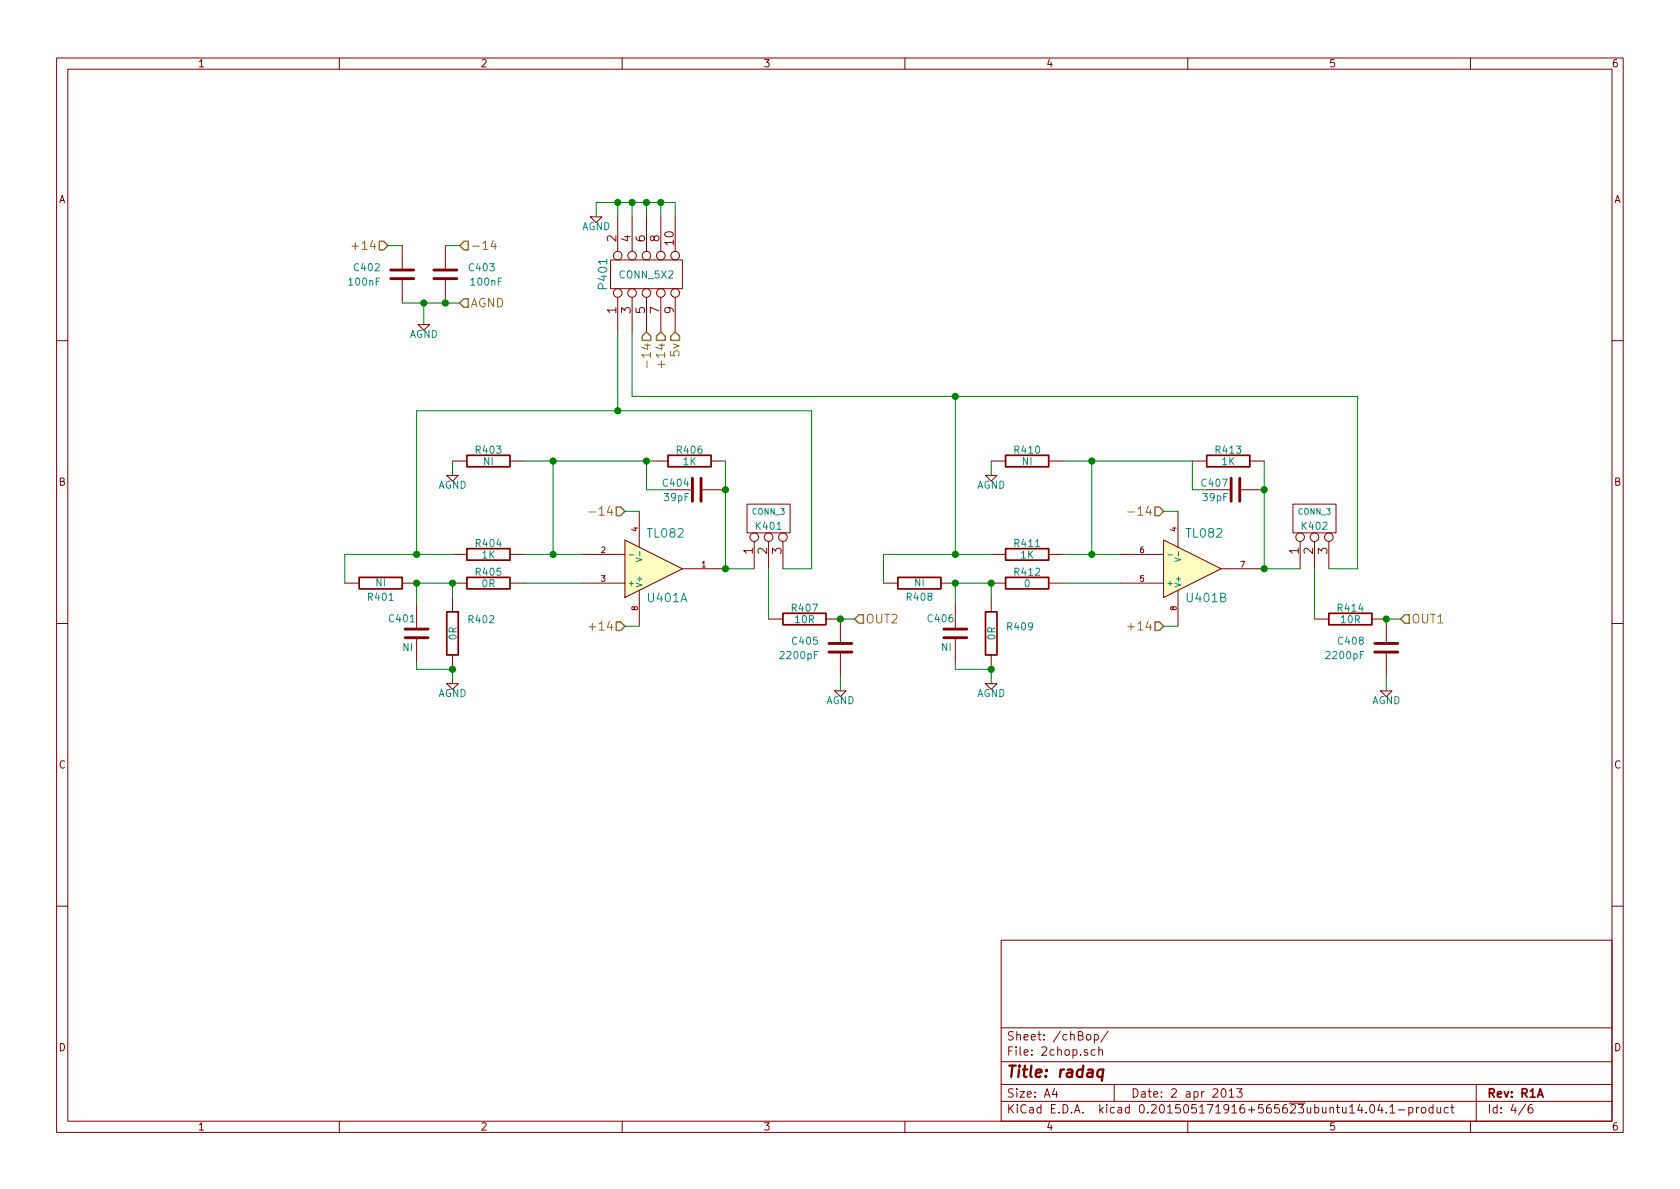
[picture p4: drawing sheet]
<svg xmlns="http://www.w3.org/2000/svg" width="297mm" height="210mm" viewBox="0 0 297 210" stroke-linecap="round" stroke-linejoin="round" font-family="sans-serif">
<g fill="none" stroke="#840000" stroke-width=".18">
<path d="M10 10.3h277v189.9h-277zM12 12.2h273v186.1h-273zM60 10.3v1.9M110 10.3v1.9M160 10.3v1.9M210 10.3v1.9M260 10.3v1.9M104.4 38.3h2l-1 1.1zM109.2 38.3v6.1M111.8 38.3v6.1M114.3 38.3v6.1M116.8 38.3v6.1"/>
<path d="M119.4 38.3v6.1M71.1 43.4v4.3M71.1 49.3v4.3M73.9 57.4h2l-1 1zM78.7 43.4v4.3M78.7 49.3v4.3M107.9 46h12.7v5h-12.7zM109.2 52.6v6.1M111.8 52.6v6.1M114.3 52.6v6.1M116.8 52.6v6.1M119.4 52.6v6.1"/>
<path d="M10 60.2h2M285 60.2h2M79 84.1h2l-1 1zM80 98h2.5M80 81.5h2.5M90.2 98h2.5M90.2 81.5h2.5M102.9 98h7.6M110.5 95.5l10.1 5.1-10.1 5.1zM113 90.4v6.4M115.6 81.5h2.5M118.1 86.6h4.3"/>
<path d="M124 86.6h4.3M125.7 81.5h2.6M132.1 89.1h7.6v5.1h-7.6zM133.3 95.8v4.8M135.9 95.8v4.8M138.4 95.8v4.8M174.2 84.1h2.1l-1 1zM175.3 98h2.5M175.3 81.5h2.5M185.4 98h2.6M185.4 81.5h2.6M198.1 98h7.6"/>
<path d="M205.7 95.5l10.2 5.1-10.2 5.1zM208.3 90.4v6.4M210.8 81.5h2.6M213.4 86.6h4.3M219.2 86.6h4.3M221 81.5h2.5M228.6 89.1h7.6v5.1h-7.6zM229.9 95.8v4.8M232.4 95.8v4.8M234.9 95.8v4.8M10 110.3h2M61 103.1h2.5"/>
<path d="M71.1 103.1h2.6M73.7 106.9v4.3M73.7 112.8v4.3M80 103.1h2.5M80 105.7v2.5M80 115.8v2.6M90.2 103.1h2.5M102.9 103.1h7.6M113 104.4v6.3M120.6 100.6h7.7M135.9 109.5h2.5M146 109.5h2.6v4.3"/>
<path d="M148.6 115.3v4.3M156.2 103.1h2.5M166.4 103.1h2.5M168.9 106.9v4.3M168.9 112.8v4.3M175.3 103.1h2.5M175.3 105.7v2.5M175.3 115.8v2.6M185.4 103.1h2.6M198.1 103.1h7.6M208.3 104.4v6.3M215.9 100.6h7.6"/>
<path d="M232.4 109.5h2.5M242.6 109.5h2.5v4.3M245.1 115.3v4.3M285 110.3h2M79 120.9h2l-1 1zM147.6 122.2h2l-1 1zM174.2 120.9h2.1l-1 1zM244.1 122.2h2l-1 1zM10 160.2h2M177 166.3h108v32h-108zM285 160.2h2M60 198.3v1.9"/>
<path d="M110 198.3v1.9M160 198.3v1.9M177 194.8h108M177 191.8h108M177 187.8h108M177 181.8h108M186.4 192.5l-.3 1h.9M186.8 193v1M192.2 183.1l.2-.2 .4 .2 .1 .5-.2 .2-.3 .1-.2-.1zM193.5 183l.4-.1 .3 .3-.1 .6h-.6M193.5 182.9v1.5M193.6 185.7l-.4-.1-.3 .3 .1 .6 .2 .1 .4-.1"/>
<path d="M194.3 185.7l.2-.1 .4 .1v.9M194.3 185.1v1.5M195.9 182.3l-1.3 2M197 191.8v3M210 198.3v1.9M216.1 192.6l.2-.1a.81 .81 0 0 1 .5 .6 .81 .81 0 0 1-.2 .8l-.2 .1a.8 .8 0 0 1-.6-.6 .8 .8 0 0 1 .3-.8zM217.3 193l.5-.5v1.5M217.3 194h.9M218.7 192.5h.9l-.5 .6 .4 .1v.7l-.2 .1-.6-.1M242.3 195.5l.2-.2a.81 .81 0 0 1 .6 .6 .81 .81 0 0 1-.3 .8l-.1 .1a.79 .79 0 0 1-.4-1.3zM244 195.2l-.4 1.1h1M244.3 195.8v1"/>
<path d="M245.1 196.7v.1M245.7 195.8l.5-.5v1.5M245.7 196.8h.9M247.2 196.3h1.2M249.1 195.9l.4-.1 .3 .3-.1 .6h-.6M249.1 195.8v1.5M250.4 195.8v1M250.9 195.8l-.5 .3M251.4 196l.2-.2 .4 .2 .1 .5-.1 .2-.4 .1-.2-.1zM253.4 195.9l-.5-.1-.2 .3v.6l.2 .1 .5-.1M253.4 195.3v1.5M254.1 195.8l.1 .9 .3 .1 .2-.1"/>
<path d="M254.7 195.8v1M256.1 195.9l-.5-.1-.3 .3 .1 .6 .2 .1 .5-.1M256.5 195.8h.6M256.7 195.3v1.3l.4 .2M260 198.3v1.9M261 191.8v6.5M269.7 195.2l-1.2 2M270.9 195.3a.59 .59 0 0 0-.7 .7l.1 .7 .2 .1 .5-.1v-.5l-.1-.2-.4-.1-.3 .3"/>
<circle cx="109.2" cy="45.2" r=".76"/>
<circle cx="109.2" cy="51.8" r=".76"/>
<circle cx="111.8" cy="51.8" r=".76"/>
<circle cx="111.8" cy="45.2" r=".76"/>
<circle cx="114.3" cy="51.8" r=".76"/>
<circle cx="114.3" cy="45.2" r=".76"/>
<circle cx="116.8" cy="51.8" r=".76"/>
<circle cx="116.8" cy="45.2" r=".76"/>
<circle cx="119.4" cy="45.2" r=".76"/>
<circle cx="119.4" cy="51.8" r=".76"/>
<circle cx="133.3" cy="95" r=".76"/>
<circle cx="135.9" cy="95" r=".76"/>
<circle cx="138.4" cy="95" r=".76"/>
<circle cx="229.9" cy="95" r=".76"/>
<circle cx="232.4" cy="95" r=".76"/>
<circle cx="234.9" cy="95" r=".76"/>
</g>
<path d="M195.1 189.2a.7 .7 0 0 0-1 .3v.8l.2 .1 .6-.1M195.1 189.1l-.3 2" fill="none" stroke="#840000" stroke-width=".41"/>
<g fill="#ffffc2" stroke="#ffffc2" stroke-width=".25">
<path d="M110.5 95.5l10.1 5.1-10.1 5.1z"/>
<path d="M205.7 95.5l10.2 5.1-10.2 5.1z"/>
</g>
<path d="M111.3 98.1h.7M112.5 98.6l1 .4-1 .3M113.1 97.5v.8M206.5 98.1h.8M207.7 98.6l1 .4-1 .3M208.4 97.5v.8" fill="none" stroke="#008484" stroke-width=".18"/>
<g fill="none" stroke="#840000" stroke-width=".3">
<path d="M82.5 80.5h7.7v2h-7.7zM82.5 97h7.7v2.1h-7.7zM118.1 80.5h7.6v2h-7.6zM177.8 80.5h7.6v2h-7.6zM177.8 97h7.6v2.1h-7.6zM213.4 80.5h7.6v2h-7.6zM63.5 102.1h7.6v2h-7.6zM79 108.2h2v7.6h-2zM82.5 102.1h7.7v2h-7.7zM138.4 108.5h7.6v2h-7.6zM158.7 102.1h7.7v2h-7.7zM174.2 108.2h2.1v7.6h-2.1z"/>
<path d="M177.8 102.1h7.6v2h-7.6zM234.9 108.5h7.7v2h-7.7z"/>
</g>
<g fill="none" stroke="#008400" stroke-width=".18">
<path d="M105.4 38.3v-2.5h14v2.5M109.2 35.8v2.5M111.8 35.8v2.5M114.3 35.8v2.5M116.8 35.8v2.5M68.6 43.4h2.5M71.1 53.6h10.2M74.9 53.6v3.8M78.7 43.4h2.6M109.2 58.7v13.9M111.8 58.7v11.4h128.2v30.5h-5.1M168.9 70.1v27.9"/>
<path d="M73.7 98v-25.4h69.8v28h-5.1M80 98h-19v5.1M80 81.5v2.6M92.7 81.5h22.9M92.7 98h10.2M97.8 81.5v16.5M110.5 90.4h2.5M114.3 81.5v5.1h3.8M128.3 81.5v19.1h5M175.3 98h-19.1v5.1M175.3 81.5v2.6M188 81.5h22.8v5.1h2.6"/>
<path d="M188 98h10.1M193 81.5v16.5M205.7 90.4h2.6M223.5 81.5v19.1h6.4M73.7 117.1v1.3h6.3v2.5M80 105.7v-2.6h-6.3v3.8M92.7 103.1h10.2M110.5 110.7h2.5M135.9 100.6v8.9M148.6 109.5h2.5M148.6 119.6v2.6M168.9 117.1v1.3h6.4v2.5"/>
<path d="M175.3 105.7v-2.6h-6.4v3.8M188 103.1h10.1M205.7 110.7h2.6M232.4 100.6v8.9M245.1 109.5h2.5M245.1 119.6v2.6"/>
</g>
<g fill="#008400" stroke="#008400" stroke-width=".25">
<circle cx="97.8" cy="98" r=".51"/>
<circle cx="97.8" cy="81.5" r=".51"/>
<circle cx="193" cy="98" r=".51"/>
<circle cx="193" cy="81.5" r=".51"/>
<circle cx="74.9" cy="53.6" r=".51"/>
<circle cx="168.9" cy="98" r=".51"/>
<circle cx="73.7" cy="98" r=".51"/>
<circle cx="114.3" cy="81.5" r=".51"/>
<circle cx="109.2" cy="72.6" r=".51"/>
<circle cx="168.9" cy="70.1" r=".51"/>
<circle cx="128.3" cy="86.6" r=".51"/>
<circle cx="223.5" cy="86.6" r=".51"/>
<circle cx="78.7" cy="53.6" r=".51"/>
<circle cx="116.8" cy="35.8" r=".51"/>
<circle cx="114.3" cy="35.8" r=".51"/>
<circle cx="111.8" cy="35.8" r=".51"/>
<circle cx="109.2" cy="35.8" r=".51"/>
<circle cx="73.7" cy="103.1" r=".51"/>
<circle cx="80" cy="103.1" r=".51"/>
<circle cx="80" cy="118.4" r=".51"/>
<circle cx="175.3" cy="103.1" r=".51"/>
<circle cx="168.9" cy="103.1" r=".51"/>
<circle cx="175.3" cy="118.4" r=".51"/>
<circle cx="223.5" cy="100.6" r=".51"/>
<circle cx="128.3" cy="100.6" r=".51"/>
<circle cx="245.1" cy="109.5" r=".51"/>
<circle cx="148.6" cy="109.5" r=".51"/>
</g>
<g fill="none" stroke="#840000" stroke-width=".51">
<path d="M69.1 47.7h4.1M69.1 49.3h4.1M76.7 47.7h4.1M76.7 49.3h4.1M122.4 84.6v4M124 84.6v4M217.7 84.6v4M219.2 84.6v4M71.6 112.8h4.1M71.6 111.2h4.1M146.6 113.8h4M146.6 115.3h4"/>
<path d="M166.9 112.8h4M166.9 111.2h4M243.1 113.8h4M243.1 115.3h4"/>
</g>
<path d="M67.1 42.7h.7l.8 .7-.8 .8h-.7zM82 42.7h.8v1.5h-.8l-.7-.8zM82 52.8h.8v1.6h-.8l-.7-.8zM114.3 58.7l.8 .7v.8h-1.6v-.8zM116.8 58.7l.8 .7v.8h-1.5v-.8zM119.4 58.7l.7 .7v.8h-1.5v-.8zM109 89.7h.7l.8 .7-.8 .8h-.7zM204.2 89.7h.8l.7 .7-.7 .8h-.8zM109 110h.7l.8 .7-.8 .8h-.7zM151.9 108.7h.8v1.5h-.8l-.8-.7zM204.2 110h.8l.7 .7-.7 .8h-.8zM248.4 108.7h.8v1.5h-.8l-.8-.7z" fill="none" stroke="#848400" stroke-width=".25"/>
<path d="M62.2 43.5h1.2M87.2 42.5l-.4 1.1h1M87.6 43.1v1M114.4 63.8v1.2M116.9 63.8v1.2M104.1 90.5h1.2M199.4 90.5h1.2M104.1 110.8h1.2M199.4 110.8h1.2" fill="none" stroke="#848400" stroke-width=".18"/>
<text font-size="2.8" fill="#840000" x="178" y="190.5">Title: radaq</text>
<g font-size="2.1" fill="#848400">
<text x="63" y="44.2">+14</text>
<text x="83.2" y="44.2">-14</text>
<text x="83.2" y="54.4">AGND</text>
<text x="115.1" y="63.7" transform="rotate(-90 115.1 63.7)">-14</text>
<text x="117.6" y="64.2" transform="rotate(-90 117.6 64.2)">+14</text>
<text x="120.1" y="63" transform="rotate(-90 120.1 63)">5v</text>
<text x="105.5" y="91.2">-14</text>
<text x="200.7" y="91.2">-14</text>
<text x="105" y="111.5">+14</text>
<text x="153.1" y="110.2">OUT2</text>
<text x="200.2" y="111.5">+14</text>
<text x="249.6" y="110.2">OUT1</text>
</g>
<g font-size="2.1" fill="#840000">
<text x="109" y="42.7" transform="rotate(-90 109 42.7)">2</text>
<text x="111.5" y="42.7" transform="rotate(-90 111.5 42.7)">4</text>
<text x="114" y="42.7" transform="rotate(-90 114 42.7)">6</text>
<text x="116.6" y="42.7" transform="rotate(-90 116.6 42.7)">8</text>
<text x="119.1" y="43.3" transform="rotate(-90 119.1 43.3)">10</text>
<text x="109" y="55.4" transform="rotate(-90 109 55.4)">1</text>
<text x="111.5" y="55.4" transform="rotate(-90 111.5 55.4)">3</text>
<text x="114" y="55.4" transform="rotate(-90 114 55.4)">5</text>
<text x="116.6" y="55.4" transform="rotate(-90 116.6 55.4)">7</text>
<text x="119.1" y="55.4" transform="rotate(-90 119.1 55.4)">9</text>
<text x="133.1" y="98" transform="rotate(-90 133.1 98)">1</text>
<text x="135.6" y="98" transform="rotate(-90 135.6 98)">2</text>
<text x="138.2" y="98" transform="rotate(-90 138.2 98)">3</text>
<text x="229.6" y="98" transform="rotate(-90 229.6 98)">1</text>
<text x="232.2" y="98" transform="rotate(-90 232.2 98)">2</text>
<text x="234.7" y="98" transform="rotate(-90 234.7 98)">3</text>
<text x="178" y="184">Sheet: /chBop/</text>
<text x="178" y="186.7">File: 2chop.sch</text>
<text x="178" y="196.9">KiCad E.D.A. kicad 0.201505171916+565623ubuntu14.04.1-product</text>
<text x="178" y="194.1">Size: A4</text>
<text x="200" y="194.1">Date: 2 apr 2013</text>
<text x="263" y="194.1">Rev: R1A</text>
<text x="263" y="196.9">Id: 4/6</text>
</g>
<g font-size="2.1" fill="#008484">
<text x="107.4" y="50.9" transform="rotate(-90 107.4 50.9)">P401</text>
<text x="114.6" y="95.1">TL082</text>
<text x="209.9" y="95.1">TL082</text>
<text x="114.6" y="106.5">U401A</text>
<text x="210" y="106.5">U401B</text>
</g>
<g font-size="1.8" fill="#840000">
<text x="35" y="11.9">1</text>
<text x="85" y="11.9">2</text>
<text x="135" y="11.9">3</text>
<text x="185" y="11.9">4</text>
<text x="235" y="11.9">5</text>
<text x="285" y="11.9">6</text>
<text x="10.4" y="35.9">A</text>
<text x="285.4" y="35.9">A</text>
<text x="10.4" y="85.9">B</text>
<text x="285.4" y="85.9">B</text>
<text x="10.4" y="135.9">C</text>
<text x="285.4" y="135.9">C</text>
<text x="10.4" y="185.9">D</text>
<text x="285.4" y="185.9">D</text>
<text x="35" y="199.9">1</text>
<text x="85" y="199.9">2</text>
<text x="135" y="199.9">3</text>
<text x="185" y="199.9">4</text>
<text x="235" y="199.9">5</text>
<text x="285" y="199.9">6</text>
</g>
<g font-size="1.8" fill="#008484">
<text x="102.8" y="40.7">AGND</text>
<text x="62.7" y="47.9">C402</text>
<text x="83.1" y="47.9">C403</text>
<text x="61.8" y="50.5">100nF</text>
<text x="83.4" y="50.5">100nF</text>
<text x="109.6" y="49.2">CONN_5X2</text>
<text x="72.3" y="59.7">AGND</text>
<text x="84.3" y="80.2">R403</text>
<text x="85.5" y="82.2">NI</text>
<text x="119.8" y="80.2">R406</text>
<text x="120.8" y="82.2">1K</text>
<text x="179.5" y="80.2">R410</text>
<text x="180.7" y="82.2">NI</text>
<text x="215.1" y="80.2">R413</text>
<text x="216.1" y="82.2">1K</text>
<text x="77.4" y="86.4">AGND</text>
<text x="117.3" y="86">C404</text>
<text x="117.5" y="88.6">39pF</text>
<text x="172.7" y="86.4">AGND</text>
<text x="212.6" y="86">C407</text>
<text x="212.8" y="88.6">39pF</text>
<text x="133.8" y="93.7">K401</text>
<text x="230.3" y="93.7">K402</text>
<text x="84.3" y="96.7">R404</text>
<text x="84.3" y="101.8">R405</text>
<text x="85.2" y="98.7">1K</text>
<text x="179.5" y="96.7">R411</text>
<text x="179.5" y="101.8">R412</text>
<text x="180.5" y="98.7">1K</text>
<text x="65.2" y="106.2">R401</text>
<text x="66.4" y="103.7">NI</text>
<text x="85.2" y="103.8">0R</text>
<text x="160.5" y="106.2">R408</text>
<text x="161.7" y="103.7">NI</text>
<text x="181.1" y="103.8">0</text>
<text x="68.9" y="110">C401</text>
<text x="80.7" y="113.1" transform="rotate(-90 80.7 113.1)">0R</text>
<text x="83" y="110.2">R402</text>
<text x="140.1" y="108.1">R407</text>
<text x="140.2" y="114">C405</text>
<text x="140.6" y="110.2">10R</text>
<text x="164.2" y="110">C406</text>
<text x="176" y="113.1" transform="rotate(-90 176 113.1)">0R</text>
<text x="178.2" y="111.4">R409</text>
<text x="236.7" y="108.1">R414</text>
<text x="236.7" y="114">C408</text>
<text x="237.1" y="110.2">10R</text>
<text x="71.2" y="115.1">NI</text>
<text x="138.2" y="116.5">2200pF</text>
<text x="166.4" y="115.1">NI</text>
<text x="234.7" y="116.5">2200pF</text>
<text x="77.4" y="123.2">AGND</text>
<text x="146" y="124.5">AGND</text>
<text x="172.7" y="123.2">AGND</text>
<text x="242.5" y="124.5">AGND</text>
</g>
<g font-size="1.4" fill="#840000">
<text x="112.8" y="94" transform="rotate(-90 112.8 94)">4</text>
<text x="208" y="94" transform="rotate(-90 208 94)">4</text>
<text x="106.3" y="97.8">2</text>
<text x="124.1" y="100.3">1</text>
<text x="201.5" y="97.8">6</text>
<text x="219.3" y="100.3">7</text>
<text x="106.3" y="102.9">3</text>
<text x="112.8" y="107.9" transform="rotate(-90 112.8 107.9)">8</text>
<text x="201.5" y="102.9">5</text>
<text x="208" y="107.9" transform="rotate(-90 208 107.9)">8</text>
</g>
<g font-size="1.4" fill="#008484">
<text x="133" y="91">CONN_3</text>
<text x="229.5" y="91">CONN_3</text>
<text x="111" y="103.6">+</text>
<text x="113.5" y="103.9" transform="rotate(-90 113.5 103.9)">V+</text>
<text x="206.2" y="103.6">+</text>
<text x="208.8" y="103.9" transform="rotate(-90 208.8 103.9)">V+</text>
</g>
</svg>
